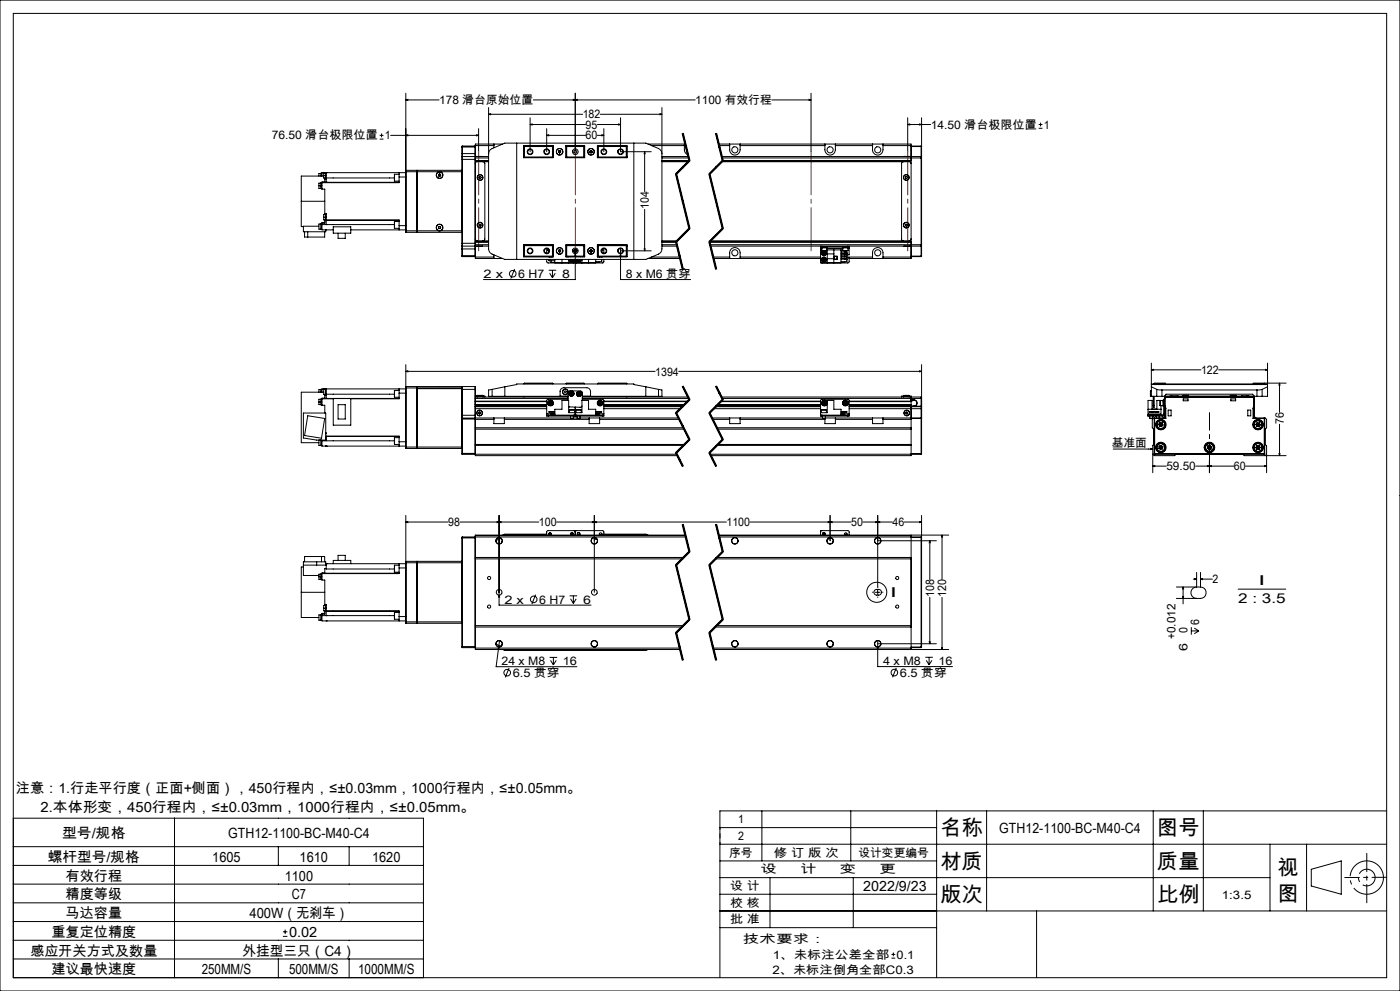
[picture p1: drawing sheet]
<svg xmlns="http://www.w3.org/2000/svg" width="420mm" height="297mm" viewBox="0 0 420 297" stroke-linecap="round" stroke-linejoin="round" font-family="sans-serif">
<g fill="none" stroke="#000" stroke-width=".3">
<path d="M0 0h420v297h-420zM4 4h412v289h-412zM121.7 29.9l.6-.1v.3zM121.7 27.9v41.3M121.7 29.9h10M143.6 38.6v6.9M146.6 34.3l.6-.2v.3zM146.6 32.2v42.4l.3 .9 .5 .5 4 1.7h42.3l4.4-1.9 .5-1.2v-42.4M146.6 34.3h28.2M159 37.3l.6-.2v.4zM159 37.3h16.7M159 35.3v10.2"/>
<path d="M164 38.6v6.9M172 29.8l.6 .1-.6 .2zM172.6 29.9l.6-.1v.3zM172.6 27.9v17.6M179.2 37.3h7M180.1 34.3h18.5M181.2 38.6v6.9M185.6 37.1l.6 .2-.6 .2zM186.2 35.3v10.2h9.2M198 34.1l.6 .2-.6 .1zM204.8 40l2 8.2-4 4 4 16.3-4 4 2 8.1M205 40l2 8.1"/>
<path d="M208.6 29.9h-48.6M214.8 40l2 8.2-4 4 4 16.3-4 4 2 8.1M215 40l2 8.1M231.5 29.9h11.8M242.7 29.8l.6 .1-.6 .2zM243.3 27.9v17.6M272.3 37.3l.6-.2v.4zM272.3 37.3h6.9M272.3 35.3v10.2M275.9 37.1l.6 .2-.6 .2zM276.5 35.3v11.8M311.6 38.4h1.1"/>
<path d="M311.6 37.3h1.1M312.2 36.8v1.1M95.7 55.7v.8h.7M95.7 55.7h.9M96.2 54.9h-.5v.8M96.2 52h-.5v.8M96.4 54.8l.2 1.7M96.4 51.9v.9M96.6 54.6v.1M96.6 54.8h-.4v1.7M96.6 51.9h-.4v.9M96.6 54.7v2h.8v7.3"/>
<path d="M96.6 54.6h23.1M97.1 52.8h-6.7v7.5M97.1 52.6v.8h.6M97.1 52.6h.8M97.4 53.8v.7l-.8 .1M97.4 53.4v.4M97.4 51.7v.1M97.4 53.8h.5M97.7 51.7v1.7h.2M97.7 51.8h-.6v.8M97.9 54.6h.1M97.9 53.3v1.3"/>
<path d="M97.9 51.7v1.6M97.9 51.7h.1M97.9 53.3h20.4M113.9 41.7h1.1M113.9 40.6h1.1M114.5 40v1.1M117.2 40.6h26.4M118.3 53.3l.1 1M118.4 52.2h.1M118.3 52.3v1M118.4 53.3v1M118.4 52.2h1.3"/>
<path d="M118.4 54.3h1.3M119.7 51.7v1.4M119.7 53.1v1.6h-23.1M119.7 53.1h2M121.7 51.7h-25.1v1.1M121.7 40.6l.6-.2v.3zM121.8 51l-.1 .5h16.9v-.5h-13.4v.5M121.8 51v18.6M121.8 51h3.3M125.1 51v18.6M125.1 51l.1 .1M125.2 51.1v.4"/>
<path d="M125.2 51.5v17.7M125.2 51.1h.1M131.6 52.3v.4M131.6 52.7l.3 .1M131.8 52.1l.3 .2M131.8 52.1l-.2 .2M132.1 52.3l.1 .3M132.2 52.6l-.3 .2M138.6 51.1h.1M138.6 47v.8M138.6 46v1M138.6 47.8v25.1"/>
<path d="M138.6 47.8h4M138.6 46h4M138.6 44.1h4M138.7 46.9v26.9M138.7 43.8v3.1M138.7 43.8l-.1 2.2M138.7 46.9h7.9M138.7 43.8h3.8M138.7 46.9l-.1 .1M142.5 46.9v26.9M142.5 43.8v3.1M142.5 46.9l.1 .1"/>
<path d="M142.5 43.8h.1M142.6 46.9h.1M142.6 47v.8M142.6 47.8v25.1M142.6 48.1h4M142.6 43.6h5.6M142.6 47.3h4M143 40.4l.6 .2-.6 .1zM143 46.9h1.7M143.9 52.9h.3l.2 .3-.2 .3h-.4l-.1-.3zM144.9 48.5l.6 .4v22.8l-.6 .5M146.6 48.5h-3.4l-.6 .5"/>
<path d="M146.6 46.1l.3-.9 .5-.5 4-1.8h42.3l4.1 1.8 .7 .7 .1 .7M148.2 43.2v1.1M150.8 43.2h-8.2v3.7M155 42.9v34.8M157.1 46.9h.1M157.1 43.7h8.8v3.6h-8.8zM157.2 43.8v3.5M157.2 43.8h8.7M157.2 43.8l.1 .1M157.3 43.9h8.4M157.3 43.9v3.2M157.3 47.1l-.1 .1h8.7"/>
<path d="M157.3 47.1h8.4M164 40.6l.6-.2v.3zM164 40.6h11.7M165.7 43.9v3.2M165.7 43.9l.2-.1v3.4l-.2-.1M167.6 45.6l.3 .2M167.6 45.3v.3M167.9 45.2l.3 .1M167.9 45.2l-.3 .1M168.2 45.3v.3M168.2 45.6l-.3 .2M169.8 43.7l.1 .1"/>
<path d="M169.8 43.7h5.6v3.6h-5.6zM169.8 43.8h5.6M169.8 47.2h5.6M169.9 43.8v3.4l.1-.1M169.9 43.8l.1 .1M170 43.9h5.2M170 43.9v3.2M170 47.1h5.2M175.2 43.9l.1-.1v3.4l-.1-.1M175.2 43.9v3.2M177 45.6l.3 .2M177 45.3v.3"/>
<path d="M177.3 45.2l.3 .1M177.3 45.2l-.3 .1M177.6 45.3v.3M177.6 45.6l-.3 .2M179.2 43.7h8.9v3.6h-8.9zM179.2 43.8h8.8M179.2 40.6h2M179.5 43.9l-.2-.1v3.4l.2-.1M179.5 43.9h8.4M179.5 43.9v3.2M179.5 47.1h8.4M179.9 43.7v.1"/>
<path d="M180.6 40.4l.6 .2-.6 .1zM187.9 43.9v3.2M187.9 47.1l.1 .1h-8.8M188 43.8v3.5M188 46.9h.1M188 43.8l-.1 .1M190.1 42.9v34.8M193.4 45.5l.1 .6h-.2zM193.4 45.5v11.9M194.4 43.2h11.2M195.4 43.6h9.9M198.6 48.5h7.9"/>
<path d="M198.6 46.9h7.9M198.6 48.1h8.2M198.6 47.3h8M202.7 52.2l4 16.3M203 52.1l4 16.3M204.7 40l2 8.2M205.3 43.2l.1 2.1 .4 .7 .6 .4M206 44.8l.1 .7M206.7 48l-4 4M207 48.3l-4 4M212.7 52.2l4 16.3M213 52.1l4 16.3"/>
<path d="M214.7 40l2 8.2M215.6 43.2h57.7v34.3h-18.6M215.7 43.6h3.2M216.5 48.5h56.2l.5 .1 .1 .4M216.5 46.9h59.8M216.6 47.3h59.7M216.7 48l-4 4M216.8 48.2h56.5M217 48.3l-4 4M218.9 43.2v1.7a1.57 1.57 0 0 0 1.6 1.6 1.57 1.57 0 0 0 1.5-1.6v-1.7M222 43.6h25.5M247.5 43.2v1.7a1.57 1.57 0 0 0 1.5 1.6 1.57 1.57 0 0 0 1.6-1.6v-1.7"/>
<path d="M250.6 43.6h11.2M261.8 43.2v1.7a1.57 1.57 0 0 0 1.5 1.6 1.57 1.57 0 0 0 1.6-1.6v-1.7M264.9 43.6h8.4M271 48.5l-.5 .4v22.8l.1 .3 .4 .2M271.2 46.9h1.7M271.8 52.9h.3l.1 .4-.2 .2-.3-.1-.1-.3zM273.3 43.8h3M273.3 43.9h3M276.3 47.3h.2M276.3 46.9v.4M276.3 46.9l.2 .2M276.3 43.8v.1"/>
<path d="M276.3 43.9v3M276.3 47.3v26M276.5 47.1v.2M276.5 47.3v26M90.4 60.3v7.6h.6M90.4 60.3h7M91.4 69.5v1.5h6v-1.5M92.3 69.5v1.5M95.7 67.8h-4.7v1.7h6.7v-.6M96.2 67.1h-.5v1.6h.5M96.4 67.1v1.7M96.6 66.9v.4"/>
<path d="M96.6 67.3v1.6h3.4M96.6 67.1h-.4v1.7h.4M96.6 67.3h21.7M97.1 65.1v.8h22.6v1.7M97.1 65.1h.8M97.4 64h.5v1.1M97.4 64v.3M97.4 66.1v.8h-.8M97.4 65.9v.2M97.4 66.7h-.8v.2M97.4 66.1h.5M97.7 64.3h-.6v.8"/>
<path d="M97.9 64.2h-.2v1.7M97.9 65.1v.9M97.9 67.3h.1M97.9 66v1.3M97.9 68.9h.1M97.9 66h21.8M100 68h5.2v1.9h-5.2zM101.4 69.9v1.5h2.2v-1.5M105.2 68.9h16.5M118.3 68.4h.1M118.3 67.4v1M118.4 66.4l-.1 1"/>
<path d="M118.4 66.4v1M118.4 66.4h1.3M118.4 68.4h1.3M119.7 67.6v1.3M119.7 67.6h2M121.7 69.2h16.9v.4M121.7 69.2l.1 .4M121.8 69.6h3.3M125.2 69.2v.3M125.2 69.5h.1M125.2 69.5v.1M125.2 69.5l-.1 .1"/>
<path d="M125.2 69.2v.4M125.2 69.6h13.4M131.6 68.4l.3 .1M131.6 68v.4M131.9 67.9l.3 .1M131.9 67.9l-.3 .1M132.2 68v.4M132.2 68.4l-.3 .1M138.6 69.5h.1M138.6 72.9v.8M138.6 73.7v.9M138.6 74.6l.1 2.3"/>
<path d="M138.6 76.6h4M138.6 69.5v.1M138.6 72.9h4M138.6 73.7l.1 .1M138.6 74.6h4M138.7 73.8v3.1M138.7 73.8h7.9M138.7 76.9h3.8M142.5 73.8v3.1M142.6 71.6l.5 .6h3.5M142.6 73.7h.1M142.6 72.9v.8"/>
<path d="M142.6 73.8v3.7h8.2M142.6 72.5h4M142.6 77h5.6M142.6 73.3h4M142.6 73.7l-.1 .1M142.6 76.8l-.1 .1M143 73.8h1.7M143.7 67.4l.3-.2 .3 .1v.3l-.2 .2-.3-.1zM148.2 76.4v1.1M157.1 73.8h.1M157.1 73.4h8.8v3.6h-8.8zM157.2 73.4v3.5"/>
<path d="M157.2 76.9h8.7M157.3 76.8h8.4M157.3 73.6v3.2M157.3 76.8l-.1 .1M157.3 73.6h8.4M164 77.7v.9l.4 .2h8M164 74.5v1.4M164.4 75.1h.3M164.4 74.6v.5M164.7 77h.1M164.7 77.7v.4h1.7M164.7 75.2v.3"/>
<path d="M164.8 78.1h.4M165.3 76.9v.1M165.3 78.1v.6h1.1M165.7 73.6v3.2M165.7 73.6l.2-.1v3.4l-.2-.1M165.9 73.5h-8.7l.1 .1M166.4 77.7v1.1h12.3v-1.1M167.6 75.3l.3 .2M167.6 75v.3M167.9 74.9l.3 .1M167.9 74.9l-.3 .1M168.2 75v.3"/>
<path d="M168.2 75.3l-.3 .2M168.6 77.7v1.1M169.8 73.4h5.6v3.6h-5.6zM169.8 76.9h5.6M169.8 73.5h5.6M169.9 76.9l-.1 .1M170 73.6l-.1-.1v3.4M170 76.8h5.2M170 73.6v3.2M170 73.6h5.2M170 76.8l-.1 .1M170.4 76.9v.1"/>
<path d="M170.5 76.9v.1M170.6 77.7v1.1M170.7 78h.1M170.7 77.7v.3M170.7 78h1.5M170.9 78a.78 .78 0 0 0 .8 .5 .78 .78 0 0 0 .7-.8 .78 .78 0 0 1-.7 .9 .78 .78 0 0 1-.8-.6zM171.1 76.9v.1M171.3 78l.1 .2M171.5 78l-.1 .2M171.8 78l.1 .1M171.9 78.1l-.5 .1M171.9 78v.1"/>
<path d="M172.2 75.1h.1M172.2 78h.1M172.2 75.3l.1 .2M172.2 75v.1M172.2 77.7v.3M172.3 74.9h.6M172.6 76.1l.2 .6h-.4zM172.6 74.3v9.5h-27.6M172.8 77.7a.78 .78 0 0 0 .7 .9 .78 .78 0 0 0 .8-.6M172.9 77.7a.74 .74 0 0 0 .6 .9 .74 .74 0 0 0 .8-.6M173 75.1h.1M173 78h1.5"/>
<path d="M173 75v.1M173 77.7v.3M173 75.3l-.1 .2M173.2 78l.4 .2M173.6 78v.2M173.9 78l-.3 .2M174.2 76.9v.1M174.5 77.7v.3M174.6 77.7v1.1M174.7 76.9v.1M175.2 73.6l.1-.1v3.4l-.1-.1M175.2 73.6v3.2"/>
<path d="M176.6 77.7v1.1M177 75.3l.3 .2M177 75v.3M177.3 74.9l.3 .1M177.3 74.9l-.3 .1M177.6 75v.3M177.6 75.3l-.3 .2M179.2 73.4h8.9v3.6h-8.9zM179.2 76.9h8.8M179.2 73.5h8.8l-.1 .1M179.5 73.6l-.2-.1v3.4l.2-.1M179.5 76.8h8.4"/>
<path d="M179.5 73.6v3.2M179.5 73.6h8.4M179.8 76.9v.1M179.8 78.4v.3h-1.1M179.9 76.9v.1M180.4 75.1h.4M180.5 77h.1M180.5 77.9v-.2v.7h-1.8M180.8 75.1h-.4M180.8 74.6v.5M181.2 77.7v.8l-.4 .3h-8M181.2 74.5v1.4"/>
<path d="M186.2 76.1l.1 .6h-.3zM186.2 74.3v9.5h21M186.2 75.2h9.2M187.9 73.6v3.2M187.9 76.8l.1 .1M188 73.4v3.5M188 73.8h.1M193.3 74.6h.2l-.1 .6zM193.4 62.8v12.4M194.4 77.5h9.6M195.4 77h8.5M198.6 72.2h4.5"/>
<path d="M198.6 73.8h4.5M198.6 72.5h4.2M198.6 73.3h4.4M202.7 72.5l2 8.2M203 72.4l2 8.2M206.7 68.3l-4 4M207 68.6l-4 4M212.7 72.5l2 8.2M212.8 72.5h60.5M213 72.4l2 8.2M213 73.3h63.3M213.1 73.8h63.2"/>
<path d="M213.9 77h5M214 77.5h32.2M216.7 68.3l-4 4M217 68.6l-4 4M218.9 77.5v-1.7a1.57 1.57 0 0 1 1.6-1.6 1.57 1.57 0 0 1 1.5 1.6v1.7M222 77h24.2M246.2 74h.4M246.2 74v.5M246.2 74.5v4.3h6.1v-3.9M246.2 73.8v.2M246.2 74.9h.4M246.2 74.5h.4"/>
<path d="M246.5 74v.3h1.7v-.3M246.6 75.1h.9M246.6 75.1h1.5M246.6 74.3v.8M246.6 73.8v.2M246.6 74h7.7M246.8 77.7v.4M246.8 77.7l.4 .1M246.8 76l.3 .2M246.8 75.1a.77 .77 0 0 0-.3 1.1 .77 .77 0 0 0 1 .3 .77 .77 0 0 0 .4-1M246.8 78.1l.5 .1M246.8 75.6v.4"/>
<path d="M246.8 75.6l.4 .2M246.9 75.1a.75 .75 0 0 0-.4 1 .75 .75 0 0 0 1 .4 .75 .75 0 0 0 .4-1M247.1 77.4l.4 .1M247.1 77.4l-.3 .3M247.1 77.4l.1 .4M247.2 77.8l.4 .2M247.2 77.8l.1 .4M247.2 77.8l-.4 .3M247.2 75.8l.3 .3M247.2 75.8l-.1 .4M247.2 75.8l-.4 .2M247.2 75.4l.4 .2"/>
<path d="M247.2 75.4l-.4 .2M247.2 75.4v.4M247.5 75.1l.4 .4M247.5 77.5l.1 .5M247.5 77.5l-.3 .3M247.5 76.1l-.4 .1M247.6 78l-.3 .2M247.6 75.6l-.1 .5M247.6 75.6l-.4 .2M248.1 75.1h-.6M248.1 74.3v.8M248.1 74.9l4.7 .1"/>
<path d="M248.1 74.5h4.7M248.2 74.9v3.9M248.2 76.1h2M248.2 77.5h2M250.2 74.9v3.9M250.2 76.8h.9v.9h-.9zM250.3 76.8v.9M251.1 76.8v.9M252.3 75.5h1.8v.4M252.3 76.2h1.8v.5h-1.8M252.3 77h1.8v.4h-1.8M252.3 77.7h1.8"/>
<path d="M252.3 75.9h1.8M252.7 74v.3h1.7M252.8 75.1h1.6M252.8 74.3v.8M253.4 77.4v.3l.4-.2 .3 .2M253.4 75.1v.4M253.4 76.7v.3M253.4 78.4v.3h-1.1M253.5 75.5h.4M253.6 77.5h.3M254.1 75.9l-.2 .3-.5-.3v.3M254.1 75.7v.2"/>
<path d="M254.1 77.7v.2M254.1 77.3h.6v1.2l-.3 .3h-8M254.1 77.7v.7h-1.8M254.1 77h7.7M254.3 74h.4M254.3 73.8v.2M254.4 74.3v.8M254.4 74.5h.3M254.5 74l-.1 .3M254.7 74v.5M254.7 73.8v.2M254.7 74.5v1.9h-.6"/>
<path d="M261.8 77.5v-1.7a1.57 1.57 0 0 1 1.5-1.6 1.57 1.57 0 0 1 1.6 1.6v1.7M264.9 77h8.4M271.2 73.8h1.7M271.6 67.4l.2-.2 .3 .1 .1 .3-.2 .2-.4-.1zM273.3 71.6l-.5 .6h-59.7M273.3 76.8h3M273.3 76.9h3M276.3 73.3h.2M276.3 73.3v.5M276.3 76.8h.2M276.3 76.8v.1M276.3 73.8v3"/>
<path d="M276.5 73.3v.3M276.5 73.6l-.2 .2M276.5 76.8l-.2 .1M276.5 73.6v3.2M154.4 80.6l-1.2 2.9M164.6 81h2.3M164.9 81.9l.8 1.4M165.7 81v2.3M166.6 81.9l-.9 1.4M96.2 119.6v1.7h.4M96.2 116.8h-.5v.7M96.4 119.6v1.7"/>
<path d="M96.4 116.7v.8M96.6 119.4v.1M96.6 119.6l-.9 .1v.8M96.6 116.7h-.4v.8M96.6 119.4h23.1M96.6 119.5h3.4M96.6 119.5v2h.8v2.3M97.1 117.5h-6.7v15.2h5.3M97.4 118.5v.8l-.8 .1M97.4 118.2v.3M97.4 116.6h.1M97.4 118.5h.5"/>
<path d="M97.7 116.5v1.7M97.7 116.6h-.6v1.6h.8M97.9 119.4h.1M97.9 118.1v1.3M97.9 116.6v1.5M97.9 116.5v.1M97.9 118.1h20.4M100 119.4h5.2v8h-5.2zM118.3 119h.1M118.4 117l-.1 2M118.4 117v2.1M118.4 119.1h1.3"/>
<path d="M118.4 117h1.3M119.7 116.6v1.2M119.7 117.8v1.7h-14.5M119.7 117.8h2M121.7 116.6h-25.1v.9M121.7 111.3l.6-.2v.3zM121.7 109.3v24.7M121.7 111.3h74.8M121.8 115.8v18.6M121.8 115.8l-.1 .5h16.9M121.8 115.8h3.3M125.1 115.8l.1 .5"/>
<path d="M125.1 115.8v18.6M125.2 116.3v18M125.2 116.3v-.5h13.4v.5M138.6 116.3l-13.4 .1M138.6 116.7h4M138.6 116.7v7.8M138.7 115.8v9.5M138.7 115.8l-.1 .9M138.7 115.8h3.8M142.5 115.8v9.5M142.5 115.8l.1 .9M142.6 116.7v2.7"/>
<path d="M142.6 118.7h.6M142.6 119h27.8M142.6 119.4h27.8M142.6 119.4v2.3M143.2 118.5h.1M143.2 118.7h2.3v.3M143.2 118.5v.5M143.2 118.7h1.7M143.2 118.5h1.4M144.6 118.5h.3M144.9 118.5v.5M147.6 118.8h20.4v-1.5a1.14 1.14 0 0 1 1.2-1.1h6.8a1.21 1.21 0 0 1 1.2 1.1v1.5h20.4"/>
<path d="M147.6 116.7l-1 .2v1.9h1M147.6 116.7v2.1M151.4 115.9v2.9M151.4 115.9l3.6-.7v-.1h35.1v.1l3.6 .7M151.4 115.9l-3.8 .8M157.2 115h8.7M157.2 115v.1M157.2 118.8v.2M165.9 115v.1M168 118.7h2.4M169.9 115h5.4M169.9 115v.1"/>
<path d="M170.4 119.7h-6.2l-.2 .4v3.9M171 117.9l.1 .4M171 117.9l.4 .1M171.1 118.3l.5 .1M171.3 117.5l-.3 .4M171.3 117.5l.5 .2M171.3 117.5l.3 .9M171.4 118l.5 .1M171.4 118l-.3 .3M171.8 117.7l.1 .4M171.8 117.7l-.4 .3M171.9 118.1l-.3 .3"/>
<path d="M173.3 117.9l.1 .5M173.3 117.9l.4 .1M173.4 118.4l.4 .1M173.6 117.6l-.3 .3M173.6 117.6l.4 .2M173.6 117.6l.1 .4M173.7 118l.1 .5M173.7 118l.4 .1M174 117.8l.1 .3M174 117.8l-.6 .6M174.1 118.1l-.3 .4M174.7 119.7h6.3l.2 .3v4"/>
<path d="M174.7 119h31.7M174.7 118.7h2.5M174.7 119.4h31.9M175.3 115v.1M179.3 115h8.7M179.3 115v.1M188 115v.1M188 118.8v.2M193.7 115.9v2.9M193.7 115.9l3.9 .8M197.6 116.7l1 .2v1.9h-1M197.6 116.7v2.1"/>
<path d="M203.6 111.3h72.9M204.7 115.9l2 3.9M204.8 115.8l2 4-4 4 4 7.9-4 4 2 4M205 115.7l1 2M206 117.7l1 2zM206.7 119.6l-4 4M207 119.9l-4 4M214.7 115.9l2 3.9M214.8 115.8l2 4-4 4 4 7.9-4 4 2 4M215 115.7l2 4M216.4 119h59.9M216.6 119.4h59.7"/>
<path d="M216.7 119.6l-4 4M217 119.9l-4 4M271.1 118.5h.1M271 118.7h-.5v.3M271 118.5h1.7M271 118.5v.5M271 118.7h1.7M271.1 118.7h1.6M271.1 118.5h1.6M272.7 118.5h.1M272.7 118.7h.6v3.1M272.7 118.5v.5"/>
<path d="M273.3 119.8h.9M273.3 119.9h.9M274.2 119.8a.97 .97 0 0 1 .9 .9 .97 .97 0 0 1-.7 1M274.2 119.9a.9 .9 0 0 1 .9 .9 .9 .9 0 0 1-.9 .9M274.2 119.8v.1M275.9 111.1l.6 .2-.6 .1zM276.3 119v.4M276.3 119.4v2.3M276.5 109.3v26.7M345.1 118.8h.1M345.2 117.2h.1M345.2 117.3l-.1 1.5"/>
<path d="M345.2 117.3v1.5M345.2 117.2v.1M345.2 117.2h.2M345.4 110.8l.6-.1v.3zM345.4 108.8v10M345.4 110.8h14.9M345.4 115.1h34.9M345.4 115.2h34.9M345.4 115.9l1.6 .8M346 118.8v2.7M346.3 115h3.4M346.3 115v.1"/>
<path d="M346.3 118.8v2.7M347 116.7l1.6 .2M347 118.8h1.6M347 118.8h-1.8M347 116.7v2.1M348.6 118.8h.8M348.6 116.9h28.5M348.6 116.9v1.9M349.1 119.9h-.2v1.8h.2M349.4 119.7h-.3v.4M349.4 118.8l.4-.7h26l.5 .7M349.4 118.8v4.1"/>
<path d="M349.5 118.7h26.7v.4M349.5 118.7v.4M349.5 119.4v2.3M349.7 115v.1M349.8 119.1l-.3 .3M349.8 119v.1M349.8 119l-.3 .2v.2M349.8 119h26M349.8 119.1h26M351 119v-.3h.5v.3M353.3 118.7h.1M354.9 118.5h.1"/>
<path d="M354.8 118.7h.1M354.8 118.7h1.8M354.8 118.5v.2M354.9 118.5h1.6M355 119.6h1.4v.5h-1.4zM356.6 118.5h.1M356.6 118.7h-.1M356.6 118.5v.2M365.6 110.8h14.7M369.1 118.7h.1M369.1 118.7h1.7M369.1 118.5h1.1"/>
<path d="M369.1 118.5v.2M369.3 119.6h1.4v.5h-1.4zM370.2 118.5h-1.1M370.2 118.5h.6M370.8 118.7h.1M370.8 118.5v.2M372.4 118.7h.1M374.1 119v-.3h.6v.3M375.8 119.1l.3 .3M375.8 119l.4 .2-.1 .2M375.8 119v.1M376 115h3.4"/>
<path d="M376 115v.1M376.1 119.4v2.3M376.3 118.8h.8M376.3 118.8v4.1M377.1 118.8h1.5M377.1 116.9v1.9M378.6 116.7l-1.5 .2M378.6 116.7v2.1M379.3 114.8l.1 .2M379.4 115v.1M379.7 110.7l.6 .1-.6 .2zM380.3 108.8v10h-1.7"/>
<path d="M380.3 115.9l-1.7 .8M383.9 114.8v8.8M383.9 114.8l.1 .6h-.3zM385.8 114.8l-9.8 .2M92.3 124.6l5.1 .8-1 5.9-5-.8zM95.7 120.5v.7h.5M95.7 131.9v1.6h.7M95.7 120.5h.9M96.2 131.9v1.6M96.4 131.9l.2 1.7M96.6 131.9v.2M96.6 132.1v1.6h25.1"/>
<path d="M96.6 132.1h21.7M97.7 133.7h.1M97.7 129.7v.3M97.7 131.9v-8.1h-6.7v7.5l4 .6h2.9v-1.2h21.8v1.7M97.9 133.7h.1M97.9 130.8h21.8M101.4 121.3h2.2v4.3h-2.2zM118.3 133.2h.1M118.4 131.2l-.1 2M118.4 131.2v2M118.4 133.2h1.3M118.4 131.2h1.3"/>
<path d="M119.7 132.4v1.3M119.7 132.4h2M121.7 134l.1 .4M121.7 134h16.9M121.8 134.4h3.3M125.2 134.3v.1M125.2 134.3l-.1 .1M125.2 134.4v-18l13.4 .1-.1 17.9M125.2 134.4h13.3M138.6 124.5v.9M138.6 124.5h4M138.6 125.7h4"/>
<path d="M138.6 134.3l-.1 .1M138.6 125.4l.1 10.8M138.6 135.9h4M138.7 125.3v10.9M138.7 136.2h3.8M138.7 125.3h3.8M138.7 125.3l-.1 .1M142.5 125.3v10.9M142.5 125.3l.1 .1M142.6 121.7v.2M142.6 121.3v.1M142.6 121.9v2.6"/>
<path d="M142.6 124.5v.8M142.6 125.3v11.3h60.6M142.6 125.7h5.6M142.6 125.3h5.6M142.6 128.2h62.4M142.6 128.6h62.6M142.6 133.2h62.8M142.6 133.5h62.5M142.6 121.3h21.4M142.6 121.2h21.4M142.6 120.4h21.4M142.6 121.7h21.4"/>
<path d="M142.6 121.9h21.4M142.6 122.5h21.4M143.6 123.6l.3-.2 .3 .2-.1 .4-.3 .1-.2-.2zM148.2 125.3h3.1M148.2 125.3v1.7h3.1v-1.7M151.3 125.7h25.4M151.3 125.3h19.9M164 120.3h-21.4h21.4M164 124.4h.5M164 124.4v.3h.5M164 124v.4M164 124h2.4"/>
<path d="M164.5 124.4h7.7M164.5 124.7h7.7M164.5 124.4v.3M164.8 120.6v.4M164.8 120.6l.4 .2M164.8 121l.4 .2M165.1 120.4l.4 .2M165.1 120.4l-.3 .2M165.1 120.4l.1 .4M165.2 120.8l.4 .2M165.2 120.8v.4M165.2 120.8l-.4 .2"/>
<path d="M165.5 120.6l.1 .4M165.5 120.6l-.3 .2M165.6 121l-.4 .2M166.4 124.4v-1.7h2.2v-2.7h2v3.7h4v-3.7h2v2.7h2.1v1.7M166.4 124.1h-1.1v.1h1.1M166.4 123.4h-1.7l1.7 .1M170.4 120l.1-2.5 .4-.4 3.6 .2 .2 .4v2.3M170.9 122.8h.1M170.8 122.9v.8M170.9 122.8h1.4M171.2 125.3h.8M171.2 124.7v.6"/>
<path d="M172 124.7v.6M172 125.3h1.2M172.2 124.4h.8M172.2 124.7h.4M172.2 124.4v.3M172.4 122.9h.1M172.4 122.9v.8M172.6 124.7h.4M172.6 122v2.7M172.8 122.9h1.6M172.8 122.9v.8M173 124.4h7.7"/>
<path d="M173 124.7h7.7M173 124.4v.3M173.2 125.3h.8M173.2 124.7v.6M174 125.3h2.7M174 124.7v.6M174.3 122.8l.1 .1M174.3 122.8l-1.5 .1M174.4 122.9v.8M174.6 121.7l-.5 .4-3.5-.3M176.7 125.3h3.2M176.7 125.3v1.7h3.2v-1.7"/>
<path d="M178.7 124.1h1.1v.1h-1.1M178.7 123.4h1.8l-1.8 .1M178.7 124h2.5M179.6 120.6l.1 .4M179.6 120.6l.4 .2M179.7 121l.4 .2M179.9 125.7h23.9M179.9 125.3h23.7M180 120.4l.4 .2M180 120.4l-.4 .2M180 120.4v.4M180 120.8l-.3 .2"/>
<path d="M180 120.8l.4 .2M180 120.8l.1 .4M180.4 120.6v.4M180.4 120.6l-.4 .2M180.4 121l-.3 .2M180.7 124.4h.5M180.7 124.4v.3M181.2 124.4v.3h-.5M181.2 124v.4M181.2 120.3h25.1M181.2 121.2h24.2M181.2 120.4h25"/>
<path d="M181.2 121.7h23.7M181.2 121.9h23.5M181.2 122.5h22.9M202.7 123.8l4 8M202.7 135.8l2 4M203 136.1l-60.5 .1M203 123.7l4 7.9M203 135.6l2 4M205.3 121.3l-24.1 .1M206.7 131.6l-4 4M207 131.9l-4 3.9M212.7 123.8l4 8"/>
<path d="M212.7 135.8l2 4M213 123.7l4 7.9M213 135.6l2 4M213 136.1h63.3M213.5 125.3h5.4M213.8 125.7h5.1M214.1 122.5h32.1M214.7 121.9h31.5M214.8 121.7h31.4M215 128.2h58.3M215.1 133.5h58.2M215.2 128.6h58.1"/>
<path d="M215.2 121.4h31M215.4 133.2h57.9M215.4 121.2h30.8M216.2 120.4h30M216.3 120.3h29.9M216.4 120.3h29.8M216.7 131.6l-4 4M217 131.9l-4 3.9M218.9 125.3h3.1M218.9 125.3v1.7h3.1v-1.7M222 125.7h25.5M222 125.3h24.7"/>
<path d="M246.2 124.4h.4M246.2 123.7h2v-3.7h2v2.7h2.1v1.7M246.4 122.8v.1M246.4 122.8h1.5M246.4 122.9h1.5M246.4 122.9v.8M246.6 124.4h7.7M246.6 124.4v.3M246.6 124.7h7.7M246.7 125.3h.9M246.7 125.3l.8 .1M246.7 124.7v.6"/>
<path d="M246.9 120.9l.3 .3M247 120.5l-.1 .4M247 120.5l.3 .3M247.3 120.8l-.4 .1M247.3 120.8l.3 .3M247.3 120.8l-.1 .4M247.4 120.4l.3 .3M247.4 120.4l-.4 .1M247.4 120.4l-.1 .4M247.6 125.3h3M247.6 124.7v.6M247.6 125.3l-.1 .1"/>
<path d="M247.6 121.1l-.4 .1M247.7 120.7l-.1 .4M247.7 120.7l-.4 .1M247.9 122.8v.1M247.9 122.9v.8M250.6 125.7h11.2M250.6 125.3h11.2M250.6 125.3v1.7h-3.1v-1.6M252.3 124.1h1.1v.1h-1.1M252.3 123.4h1.8l-1.8 .1M252.3 124h2.4M253.2 120.6l.1 .4"/>
<path d="M253.2 120.6l.4 .2M253.3 121l.3 .2M253.6 120.4l.4 .2M253.6 120.4l-.4 .2M253.6 120.4v.4M253.6 120.8l-.3 .2M253.6 120.8v.4M253.6 120.8l.4 .2M254 120.6v.4M254 120.6l-.4 .2M254 121l-.4 .2M254.3 124.4h.4"/>
<path d="M254.3 124.4v.3M254.7 120.3h18.6M254.7 124.4v.3h-.4M254.7 124v-4l-.1-.3h-8.1l-.3 .3v4.7h.4M254.7 124v.4M254.7 121.3h18.6M254.7 121.2h18.6M254.7 120.4h18.6M254.7 121.9h21.6M254.7 122.5h21.6M261.8 125.3h3.1M261.8 125.3v1.7h3.1v-1.7"/>
<path d="M264.9 125.7h8.4M264.9 125.3h11.4M271.9 123.5h.3l.1 .4-.2 .2-.3-.1-.1-.3zM273.3 121.3v.1M273.3 121.8v14.8h-60.1M273.3 120.3h.1M273.3 121.8h.1M273.3 125.4h3M273.3 136h3M273.3 121.8h.9M274.2 121.7h-19.5M274.2 121.7v.1"/>
<path d="M274.4 121.7h1.9M274.4 121.7l-.2 .1M276.3 125.3v.1M276.3 136h.2M276.3 136v.1M276.3 121.7l.2 .1M276.3 121.7v.2M276.3 121.9v.6M276.3 122.5v2.8M276.3 125.4v10.6M276.5 136l-.2 .1M276.5 121.8l-.2 .1"/>
<path d="M276.5 121.8l-.2 .7M334 134.6h11.8M344.4 122.7h3.9M344.5 124.1h3.7v.1h-3.7zM344.8 124.4h-.5v.3h.5M344.8 124.4h3.9M344.8 123.4l.7 .1zM344.8 124.7h1.1M344.8 124.4v.3M344.9 125.3h.9M344.9 124.7v.6M345.2 134.4l.6 .2-.6 .1z"/>
<path d="M345.8 123.4l.4 .1zM345.8 124.7v.6M345.8 139.7l.6-.2v.3zM345.8 139.7h4.1M345.8 136.1l.5 .5h6.1l.4-.5M345.9 124.7h.9M345.9 124.4v.3M346 121.5v.6h.3v-.6M346 121.5h.3M346.3 125.4h.1M346.3 136h.1M346.3 136l.1 .1"/>
<path d="M346.3 125.4v10.6M346.4 136v.1M346.4 136.1h32.9M346.4 125.4h3.3M346.4 136h32.9M346.4 125.4v10.6M346.5 123.4l.4 .1zM346.8 124.7h1.9M346.8 124.4v.3M346.9 124.7v.6M347.2 123.4l.5 .1zM347.6 127.1l.2 .7"/>
<path d="M347.6 127.1l.7 .1M347.7 134.4l.5 .4M347.7 133.7v.7M347.7 133.7l.6 .4M347.8 124.7v.6M347.8 127.8l.7 .1M348 126.6l.7 .1M348 126.6l-.4 .5M348 126.6l.3 .6M348.1 120v1.6M348.1 121.6h.8M348.1 120h.8"/>
<path d="M348.3 134.1l-.1 .7M348.3 134.1l.5 .4M348.3 127.2l-.5 .6M348.3 127.2l.2 .7M348.3 127.2l.6 .2M348.3 120h-1.2v2.6h-1.5v-2.6h-1.2v4.4M348.3 121.6v2.8M348.3 133.5l.6 .4M348.3 133.5l-.6 .2M348.3 133.5v.6M348.7 124.4v.3M348.7 126.7l.2 .7"/>
<path d="M348.7 126.7l-.4 .5M348.8 134.5l-.6 .3M348.9 133.9l-.1 .6M348.9 133.9l-1.2 .5M348.9 127.4l-.4 .5M349.1 124l-.4 .4M349.1 124h.3M349.1 120.1h.3M349.1 120.1v3.9M349.4 124.3v.3M349.4 124.2l-.7 .5M349.4 124.6l-.5 .7"/>
<path d="M349.4 122.9v1.4M349.4 121.9l.2 .6M349.4 124.4v.2M349.4 122.9v1.5M349.4 122.9h.2M349.4 124.6h.2M349.5 124.6l-.5 .7M349.5 122v.9M349.5 121.7l.1 .1M349.5 121.7l-.1 .2M349.6 122.9v.1M349.6 121.8l.1 .7"/>
<path d="M349.6 121.8l-.2 .1M349.6 122.9v1.7M349.6 124.6h.1M349.6 122.5h.1M349.6 125.3l.1 .1M349.6 125.3h-3.5l-.4 .4v2.5l.4 .4v4.6l-.3 .3v8.2M349.6 122.5v2.8M349.7 122.5v2.9M350.4 122.9h.9v1.7h-.9zM352.8 136.2h20.1M358.7 139.7h11.4M362.2 134.3l.4 .5"/>
<path d="M362.2 139.5l.6 .2-.6 .1zM362.4 133.6l-.2 .7M362.4 133.6l.9 1M362.8 138v3.7M362.8 139.7l.6-.2v.3zM363 133.5l-.6 .1M363 133.5l.5 .5M363 133.5l-.4 1.3M363.3 134.6l-.7 .2M363.5 134l-.2 .6M363.5 134l-1.3 .3M372.8 136.1l.5 .5h12.5"/>
<path d="M373.7 139.7h6.3M374.3 122.9h.9v1.7h-.9zM375.9 122.5h.2M375.9 125.4h3.4M375.9 122.5v2.9M376.1 124.6h.1M376.1 125.3l-.2 .1M376.1 125.3h3.5l.4 .4v2.5l-.4 .4v4.6l.4 .4v8.1M376.1 122.5v2.8M376.1 122.9v.1M376.1 121.8l-.2 .7M376.1 121.8l.1 .1"/>
<path d="M376.1 122.9v1.7M376.1 122.9h.1M376.1 121.7v.1M376.1 121.7l.1 .2M376.2 122v.9M376.2 124.6l.4 .7M376.2 122.9l.1 1.6M376.2 121.9l-.1 .6M376.2 122.9v1.6M376.2 124.5v.1M376.3 124.5l-.1 .1M376.3 124.6l.5 .7"/>
<path d="M376.7 134.2l.4 .5M376.8 127.2l.2 .6M376.8 127.2h.6M377 127.8l.6 .1M377 133.6l-.3 .6M377 133.6l.8 1.1M377.2 126.6l-.4 .6M377.2 126.6l.6 .1M377.2 126.6l.2 .6M377.4 127.2l.7 .1M377.4 127.2l-.4 .6M377.4 127.2l.2 .7"/>
<path d="M377.7 133.5l.4 .6M377.7 133.5l-.7 .1M377.7 133.5l-.6 1.2M377.8 134.7h-.7M377.8 126.7l.3 .6M377.8 126.7l-.4 .5M378.1 127.3l-.5 .6M378.1 134.1l-.3 .6M378.1 134.1l-1.4 .1M379.3 136v.1M379.3 125.4h.1M379.3 136h.1"/>
<path d="M379.3 125.4v10.6M379.4 139.5l.6 .2-.6 .1zM379.4 136l-.1 .1M379.4 125.4v10.6M380 136.1l-.4 .5M383.7 136h.3l-.1 .6zM383.9 127.1v9.5M121.7 156.5l.6-.2v.3zM121.7 156.5h12.7M121.7 154.5v31.9M138 156.5h23.6M149.1 156.3l.6 .2-.6 .1z"/>
<path d="M149.7 156.5l.6-.2v.3zM149.7 154.5v26.9h27.6M164.7 159.9v.3l.6-.1v-.2M164.8 159.7h.4M172.4 159.1h.4M172.6 159.1v1.3M177.7 156.3l.6 .2-.6 .1zM178.3 156.5l.6-.2v.3zM178.3 154.5v23M179.8 159.9v.2l.7 .1M180.5 159.9v.2M204.7 157.2l2 8.2"/>
<path d="M204.8 157.2l2 8.1-4 4 4 16.3-4 4 2 8.2M205 157.1l1 4.1M214.7 157.2l2 8.2M214.8 157.2l2 8.1-4 4 4 16.3-4 4 2 8.2M215 157.1l2 8.2M217.9 156.5h-50.9M225 156.5h30.3M246.2 159.5l.3-.5h7.9l.3 .4v1M246.4 159.1h-.2v1.3M248.4 156.3l.6 .2-.6 .1zM249 154.5v7.6M249 156.5l.6-.2v.3z"/>
<path d="M253.4 159.9v.2l.7 .1v-.3M262.7 156.3l.6 .2-.6 .1zM263.3 156.5l.6-.2v.3zM263.3 154.5v21.4M267.7 156.5h-8.8M271.3 156.5h5.2M275.9 156.3l.6 .2-.6 .1zM276.5 154.5v39.4M90.4 177.5v7.6h5.3M90.4 177.5h7M91 169.9h-.6v7.6M91 169.4h6.9"/>
<path d="M91.4 168.4v-1.6h6v1.6M95 168.4v1M95.7 172.9v.7h.5M95.7 172.9h.9M96.2 172.1h-.5v.8M96.4 172v1.7M96.4 166.8v1.6M96.6 171.8v.1M96.6 172h-.4v1.7h.4M96.6 171.9v1.9h.8v7.3M96.6 171.8h23.1M97.9 170.4h-.5v1.3l-.8 .1"/>
<path d="M97.9 170.4l20.4 .1M97.9 168.9h.1M97.9 168.9v1.5M100 168.9v-.9h5.2v.9M101.4 168v-1.6h2.2v1.6M118.4 169.4v2.1M118.4 169.4h1.3M118.4 171.5h1.3M119.7 168.9v1.3M119.7 170.2v1.7h-23.1M119.7 170.2h2M121.7 168.9h-24v-.5h-6.7v4.1h4.7"/>
<path d="M121.8 168.2v18.6M121.8 168.2l-.1 .5h16.9M121.8 168.2h3.3M125.1 168.2v18.6M125.1 168.2l.1 .1M125.2 168.3v18.4M125.2 168.7v18M125.2 168.3v.4M138.6 168.2l-13.4 .1M138.6 168.3v18.4M138.6 161.3h4M138.7 160.9v33.2"/>
<path d="M138.7 160.9h67M142.6 161l-.1 33.1M142.6 167.1h62.5M142.6 167.5h62M142.6 160.5h63M149.7 178.4l.2 .6h-.3zM150.3 161.4l-1.5 .6M160.7 178.2l-1.1 2.8M164 160.4v-1.1l.4-.3h7.9l.3 .5 .3-.5h7.9l.4 .4v1M164 160.1h-12.6l-.6 .3M164.7 160a.36 .36 0 0 1 .5-.3 .36 .36 0 0 1-.1 .7M164.7 160l.2 .4"/>
<path d="M164.7 160.1h.1M170.9 178.6h2.2M171.2 179.5l.8 1.3M171.3 160.4a.43 .43 0 0 1 0-.7 .43 .43 0 0 1 .6 0 .43 .43 0 0 1-.1 .7M172 178.6v2.2M172.9 179.5l-.9 1.3M173.3 160.4a.43 .43 0 0 1 0-.7 .43 .43 0 0 1 .6 0 .43 .43 0 0 1-.1 .7M178.3 161.1l.3 .4 .5 .1M178.7 161.3v.3M180.1 160.4a.36 .36 0 0 1-.2-.6 .36 .36 0 0 1 .6 0 .36 .36 0 0 1-.2 .6M180.5 160.1h.1M181.2 160.1h12.5l.7 .3"/>
<path d="M202.7 169.4l4 16.3M203 169.3l4 16.3M205.6 160.4h-63v34.3h61.4M206 161.8l.2 .9M206 161.9l.1 .7M206 161.2l1 4.1zM206.7 165.2l-4 4M207 165.5l-4 4M212.7 169.4l4 16.3M213 169.3l4 16.3M214.7 167.5h58.6M215.1 167.1h58.2"/>
<path d="M215.6 160.4h69M215.6 160.5h57.7M215.7 160.9h60.6M216.7 165.2l-4 4M217 165.5l-4 4M246.9 160.4a.43 .43 0 0 1 0-.7 .43 .43 0 0 1 .6 0 .43 .43 0 0 1-.1 .7M249 161.1l-.2 .4-.6 .1M253.6 160.4a.36 .36 0 0 1-.1-.6 .36 .36 0 0 1 .5 0 .36 .36 0 0 1-.1 .6M262.5 176.8a1.12 1.12 0 0 1 1.3-.1 1.12 1.12 0 0 1 .5 1.2 1.08 1.08 0 0 1-1.5 .5 1.08 1.08 0 0 1-.3-1.6zM262.6 177.5h1.4M263.3 162.1h17.6M263.3 176.8v1.4"/>
<path d="M273.3 160.4v34.3M273.3 161.1h3M276.3 160.9v.2M276.3 161.1v32.8M278.9 162.1l.2 .6h-.3zM278.9 162.1v11.6M278.9 179v13.9M282.6 160.4l.2 .6h-.3zM282.6 160.4v13.3M282.6 179v15.7M352.9 175.9h7.3M354.8 178.7h.3l-.2 .6z"/>
<path d="M354.9 175.9v5.1M354.9 175.9l.2 .6h-.3zM358 173.6h1M358.4 173.4l.6 .2-.6 .1zM359 171.6v4.3a1.71 1.71 0 0 0-1.7 1.7 1.71 1.71 0 0 0 1.7 1.7M360.2 173.6l.6-.2v.3zM360.2 175.9a1.71 1.71 0 0 1 1.6 1.7 1.71 1.71 0 0 1-1.6 1.7h-7.3M360.2 171.6v4.3M360.2 173.6h3.5M371.4 176.6h14.3M96.2 184.3h-.5v1.6h.5M96.4 184.2v1.7"/>
<path d="M96.6 184.1v.4M96.6 184.5v1.6h25.1M96.6 184.2h-.4v1.7h.4M96.6 184.5h21.7M97.1 182.3v.8h.6M97.1 182.3h.8M97.4 181.1h.5v1.2M97.4 181.1v.4M97.4 183.3v.8h-.8M97.4 183.1v.2M97.4 183.8h-.8v.3M97.4 183.3h.5"/>
<path d="M97.7 181.5h-.6v.8M97.9 182.3v.8M97.9 181.4h-.2v1.7h.2M97.9 183.1v.1M97.9 184.5h.1M97.9 183.2v1.3M97.9 186.1h.1M97.9 183.1h21.8v1.7M97.9 183.2h21.8M118.4 183.5v2.1M118.4 183.5h1.3M118.4 185.6h1.3"/>
<path d="M119.7 184.8v1.3M119.7 184.8h2M121.7 186.4l.1 .4M121.7 186.4h16.9M121.8 186.8h3.3M125.2 186.7l-.1 .1M125.2 186.7l13.4 .1M138.6 193.7h4M138.7 194.1h3.8M142.6 194.2h61.3M142.6 187.9h61.9M142.6 187.5h62.4"/>
<path d="M142.6 194l-.1 .1M148.8 193l1.5 .7M149.6 193.9l.1 .6h-.3zM149.9 192l-1.1 7.8h24.3M150.8 194.7l.6 .2h16.6M164.9 197h2.2M165.2 197.9l.8 1.4M166 197v2.3M166.9 197.9l-.9 1.4M168 194.9h1.2M168 194.7v.2M169.2 194.9h6.8"/>
<path d="M169.2 194.7v.2M176 194.9h1.2M176 194.7v.2M177.2 194.7v.2M194.4 194.7l-.7 .2h-16.5M202.7 189.7l2 8.1M203 189.6l2 8.2M206.7 185.5l-4 4M207 185.8l-4 4M212.7 189.7l2 8.1M213 189.6l2 8.2M213.9 194.2h59.4"/>
<path d="M214.5 187.9h58.8M215 187.5h58.3M216.7 185.5l-4 4M217 185.8l-4 4M263.3 193.9l.2 .6h-.3zM263.3 192v7.8h22.4M263.3 192.9h17.6M273.3 193.9h3M273.3 194.1h3M276.3 193.9h.2M276.3 193.9v.2M276.5 193.9l-.2 .2"/>
<path d="M277.6 197h2.3M277.9 197.9l.8 1.3M278.7 197v2.2M278.8 192.3h.3l-.2 .6zM279.6 197.9l-.9 1.3M282.5 194.1h.3l-.2 .6zM284.6 194.7h-70.6M357.4 188v2.2M357.4 189.1h2.3M358.3 188.2l1.4 .9M359.7 189.1l-1.4 .8M152.7 200.2l-1.1 2.8"/>
<path d="M268.9 200.2l-1.1 2.8M4 245.2h123v47.8M4 253.7h123M4 259.4h123M52.4 245.2v47.8M83.5 253.7v5.7M104.7 253.7v5.7M216 253h200M216 248h65M216 258h65M228.6 243v15M255.2 243v15"/>
<path d="M281 243v50M296 243v30M346 243v30M361 243v30M381 253v20M392 253v20M416 243h-200v50M4 265h123M4 270.6h123M4 276.2h123M84.9 279.3h1.3M85.5 278.6v1.3"/>
<path d="M216 278h65M216 273h200M216 263h165M216 268h65M231 263v15M256 263v15M311 273v20M393.4 260.5l9-2.5v10l-9-2.5zM4 281.8h123M4 287.4h123M83.5 287.4v5.6M84.9 280.6h1.3"/>
<path d="M104.7 287.4v5.6M267.4 287.2h1.2M267.4 286h1.2M268 285.5v1.1"/>
<circle cx="131.9" cy="52.5" r=".96"/>
<circle cx="131.9" cy="52.5" r="1"/>
<circle cx="144" cy="53.2" r=".82"/>
<circle cx="144" cy="53.2" r=".84"/>
<circle cx="159" cy="45.5" r=".71"/>
<circle cx="159" cy="45.5" r=".86"/>
<circle cx="164" cy="45.5" r=".87"/>
<circle cx="164" cy="45.5" r=".71"/>
<circle cx="167.9" cy="45.5" r=".96"/>
<circle cx="167.9" cy="45.5" r=".99"/>
<circle cx="172.6" cy="45.5" r=".44"/>
<circle cx="172.6" cy="45.5" r=".85"/>
<circle cx="177.3" cy="45.5" r=".95"/>
<circle cx="177.3" cy="45.5" r=".99"/>
<circle cx="181.2" cy="45.5" r=".87"/>
<circle cx="181.2" cy="45.5" r=".71"/>
<circle cx="186.2" cy="45.5" r=".72"/>
<circle cx="186.2" cy="45.5" r=".86"/>
<circle cx="220.5" cy="44.9" r=".92"/>
<circle cx="249" cy="44.9" r=".92"/>
<circle cx="263.3" cy="44.9" r=".92"/>
<circle cx="271.9" cy="53.2" r=".81"/>
<circle cx="271.9" cy="53.2" r=".86"/>
<circle cx="131.9" cy="68.2" r="1"/>
<circle cx="131.9" cy="68.2" r=".95"/>
<circle cx="144" cy="67.5" r=".82"/>
<circle cx="144" cy="67.5" r=".86"/>
<circle cx="159" cy="75.2" r=".71"/>
<circle cx="159" cy="75.2" r=".86"/>
<circle cx="164" cy="75.2" r=".87"/>
<circle cx="164" cy="75.2" r=".71"/>
<circle cx="167.9" cy="75.2" r=".96"/>
<circle cx="167.9" cy="75.2" r=".99"/>
<circle cx="172.6" cy="75.2" r=".44"/>
<circle cx="172.6" cy="75.2" r=".85"/>
<circle cx="177.3" cy="75.2" r=".95"/>
<circle cx="177.3" cy="75.2" r=".99"/>
<circle cx="181.2" cy="75.2" r=".87"/>
<circle cx="181.2" cy="75.2" r=".71"/>
<circle cx="186.2" cy="75.2" r=".72"/>
<circle cx="186.2" cy="75.2" r=".87"/>
<circle cx="220.5" cy="75.8" r=".92"/>
<circle cx="247.2" cy="77.8" r=".74"/>
<circle cx="247.2" cy="77.8" r=".76"/>
<circle cx="263.3" cy="75.8" r=".92"/>
<circle cx="271.9" cy="67.5" r=".85"/>
<circle cx="271.9" cy="67.5" r=".81"/>
<circle cx="153.8" cy="82" r=".98"/>
<circle cx="169.6" cy="117.4" r=".29"/>
<circle cx="169.6" cy="117.4" r=".85"/>
<circle cx="169.6" cy="117.4" r=".78"/>
<circle cx="171.4" cy="118" r=".77"/>
<circle cx="171.5" cy="118" r=".74"/>
<circle cx="173.7" cy="118" r=".73"/>
<circle cx="173.7" cy="118" r=".77"/>
<circle cx="143.9" cy="123.8" r=".81"/>
<circle cx="143.9" cy="123.8" r=".87"/>
<circle cx="165.2" cy="120.8" r=".73"/>
<circle cx="165.2" cy="120.8" r=".77"/>
<circle cx="165.2" cy="120.8" r=".86"/>
<circle cx="180" cy="120.8" r=".86"/>
<circle cx="180" cy="120.8" r=".76"/>
<circle cx="180" cy="120.8" r=".74"/>
<circle cx="247.3" cy="120.8" r=".77"/>
<circle cx="247.3" cy="120.8" r=".86"/>
<circle cx="247.3" cy="120.8" r=".73"/>
<circle cx="253.6" cy="120.8" r=".77"/>
<circle cx="253.6" cy="120.8" r=".86"/>
<circle cx="253.6" cy="120.8" r=".74"/>
<circle cx="272" cy="123.8" r=".81"/>
<circle cx="272" cy="123.8" r=".86"/>
<circle cx="348.2" cy="134.1" r="1.43"/>
<circle cx="348.2" cy="134.1" r="1.57"/>
<circle cx="348.2" cy="127.3" r="1.57"/>
<circle cx="348.3" cy="134.1" r="1.19"/>
<circle cx="348.3" cy="127.3" r="1.44"/>
<circle cx="348.3" cy="127.3" r="1.18"/>
<circle cx="362.8" cy="134.1" r="1.43"/>
<circle cx="362.8" cy="134.1" r="1.57"/>
<circle cx="362.8" cy="134.1" r="1.19"/>
<circle cx="362.8" cy="134.1" r="1.23"/>
<circle cx="377.4" cy="134.1" r="1.57"/>
<circle cx="377.4" cy="127.3" r="1.57"/>
<circle cx="377.4" cy="127.3" r="1.19"/>
<circle cx="377.4" cy="134.1" r="1.21"/>
<circle cx="377.4" cy="127.3" r="1.21"/>
<circle cx="377.4" cy="134.1" r="1.42"/>
<circle cx="377.4" cy="134.1" r="1.19"/>
<circle cx="377.4" cy="127.3" r="1.43"/>
<circle cx="146.7" cy="173.2" r=".47"/>
<circle cx="149.7" cy="162.1" r=".97"/>
<circle cx="149.7" cy="177.5" r=".85"/>
<circle cx="160.1" cy="179.6" r=".99"/>
<circle cx="171.6" cy="160" r=".33"/>
<circle cx="173.6" cy="160" r=".35"/>
<circle cx="178.3" cy="162.1" r=".97"/>
<circle cx="178.3" cy="177.5" r=".85"/>
<circle cx="220.4" cy="162.1" r=".97"/>
<circle cx="220.5" cy="162.1" r=".93"/>
<circle cx="247.2" cy="160" r=".35"/>
<circle cx="249" cy="162.1" r=".97"/>
<circle cx="249" cy="162.1" r=".93"/>
<circle cx="263" cy="177.5" r="3"/>
<circle cx="263.3" cy="162.1" r=".97"/>
<circle cx="263.3" cy="162.1" r=".93"/>
<circle cx="269.2" cy="173.2" r=".46"/>
<circle cx="146.7" cy="181.8" r=".47"/>
<circle cx="149.7" cy="192.9" r=".96"/>
<circle cx="178.3" cy="192.9" r=".96"/>
<circle cx="220.5" cy="192.9" r=".93"/>
<circle cx="220.5" cy="192.9" r=".96"/>
<circle cx="249" cy="192.9" r=".93"/>
<circle cx="249" cy="192.9" r=".96"/>
<circle cx="263.3" cy="192.9" r=".93"/>
<circle cx="263.3" cy="192.9" r=".96"/>
<circle cx="269.2" cy="181.8" r=".46"/>
<circle cx="152.2" cy="201.6" r=".98"/>
<circle cx="268.3" cy="201.6" r="1"/>
</g>
<path d="M412.4 262.3a2.5 2.5 0 0 0-4.1-1.1 2.5 2.5 0 0 0 1 4.2 2.5 2.5 0 0 0 3.2-2.9l-.1-.2" fill="none" stroke="#000" stroke-width=".3" stroke-dasharray="30.5 1.3 1.3 1.3" stroke-dashoffset="24.5" stroke-linecap="butt"/>
<path d="M414.8 261.5a5 5 0 0 0-8.3-2 5 5 0 0 0 2.2 8.3 5 5 0 0 0 6.2-6l-.1-.3" fill="none" stroke="#000" stroke-width=".3" stroke-dasharray="30.5 1.3 1.3 1.3" stroke-dashoffset="16.7" stroke-linecap="butt"/>
<g fill="none" stroke="#000" stroke-width=".3" stroke-dasharray="6.3 1.3 1.3 1.3 5.1">
<path d="M204.8 40l2 8.2M214.8 40l2 8.2M206.8 48.2l-4 4M216.8 48.2l-4 4M202.8 72.5l2 8.1M206.8 68.5l-4 4M212.8 72.5l2 8.1M216.8 68.5l-4 4M204.8 115.8l2 4M206.8 119.8l-4 4M214.8 115.8l2 4M216.8 119.8l-4 4"/>
<path d="M202.8 135.7l2 4M206.8 131.7l-4 4M212.8 135.7l2 4M216.8 131.7l-4 4M204.8 157.2l2 8.1M214.8 157.2l2 8.1M206.8 165.3l-4 4M216.8 165.3l-4 4M202.8 189.6l2 8.2M206.8 185.6l-4 4M212.8 189.6l2 8.2M216.8 185.6l-4 4"/>
</g>
<path d="M202.8 123.8l4 7.9M212.8 123.8l4 7.9" fill="none" stroke="#000" stroke-width=".3" stroke-dasharray="6.3 1.3 1.3 1.3 5.1" stroke-dashoffset="6.3"/>
<path d="M202.8 52.2l4 16.3M212.8 52.2l4 16.3M202.8 169.3l4 16.3M212.8 169.3l4 16.3" fill="none" stroke="#000" stroke-width=".3" stroke-dasharray="6.3 1.3 1.3 1.3 5.1" stroke-dashoffset="2.4"/>
<path d="M362.8 123.7v14.3" fill="none" stroke="#000" stroke-width=".3" stroke-dasharray="30.5 1.3 1.3 1.3" stroke-dashoffset="25.2"/>
<path d="M261.9 177.5h-.1M263.3 176.1v-.2M263.3 178.9v.2M264.8 177.5h.1" fill="none" stroke="#000" stroke-width=".3" stroke-dasharray="30.5 1.3 1.3 1.3"/>
<path d="M410 255.7v14.9" fill="none" stroke="#000" stroke-width=".3" stroke-dasharray="30.5 1.3 1.3 1.3" stroke-dashoffset="25"/>
<path d="M403.4 263l12.6-.1" fill="none" stroke="#000" stroke-width=".3" stroke-dasharray="30.5 1.3 1.3 1.3" stroke-dashoffset="26.1"/>
<path d="M216 248v5" fill="none" stroke="#000" stroke-width=".3" stroke-dasharray="30.5 1.3 1.3 1.3" stroke-dashoffset="29.9"/>
<path d="M143.6 45.5v29.7M172.6 45.5v29.7M243.3 45.5v29.7M272.3 45.5v29.7" fill="none" stroke="#f00" stroke-width=".3" stroke-dasharray="30.5 1.3 1.3 1.3" stroke-dashoffset="17.5"/>
<g fill="#000">
<path d="M345.2 134.4l.6 .2-.6 .1z"/>
<path d="M146.6 34.3l.6-.2v.3zM198 34.1l.6 .2-.6 .1z"/>
<path d="M159 37.3l.6-.2v.4zM185.6 37.1l.6 .2-.6 .2z"/>
<path d="M242.7 29.8l.6 .1-.6 .2zM172.6 29.9l.6-.1v.3z"/>
<path d="M275.9 37.1l.6 .2-.6 .2zM272.3 37.3l.6-.2v.4zM362.2 139.5l.6 .2-.6 .1zM345.8 139.7l.6-.2v.3zM275.9 156.3l.6 .2-.6 .1zM263.3 156.5l.6-.2v.3z"/>
<path d="M193.4 45.5l.1 .6h-.2zM193.3 74.6h.2l-.1 .6zM383.9 114.8l.1 .6h-.3zM383.7 136h.3l-.1 .6zM282.6 160.4l.2 .6h-.3zM282.5 194.1h.3l-.2 .6zM278.9 162.1l.2 .6h-.3zM278.8 192.3h.3l-.2 .6z"/>
<path d="M121.7 111.3l.6-.2v.3zM275.9 111.1l.6 .2-.6 .1zM164 40.6l.6-.2v.3zM180.6 40.4l.6 .2-.6 .1zM186.2 76.1l-.2 .6h.3zM172.6 76.1l-.2 .6h.4zM121.7 29.9l.6-.1v.3zM172 29.8l.6 .1-.6 .2zM121.7 40.6l.6-.2v.3zM143 40.4l.6 .2-.6 .1zM362.8 139.7l.6-.2v.3zM379.4 139.5l.6 .2-.6 .1zM121.7 156.5l.6-.2v.3zM149.1 156.3l.6 .2-.6 .1zM149.7 156.5l.6-.2v.3zM177.7 156.3l.6 .2-.6 .1zM149.7 178.4l-.1 .6h.3zM149.6 193.9l-.2 .6h.3zM263.3 193.9l-.1 .6h.3z"/>
<path d="M379.7 110.7l.6 .1-.6 .2zM345.4 110.8l.6-.1v.3z"/>
<path d="M178.3 156.5l.6-.2v.3zM248.4 156.3l.6 .2-.6 .1z"/>
<path d="M249 156.5l.6-.2v.3zM262.7 156.3l.6 .2-.6 .1z"/>
<path d="M354.9 175.9l.2 .6h-.3zM354.8 178.7h.3l-.2 .6z"/>
<path d="M360.2 173.6l.6-.2v.3zM358.4 173.4l.6 .2-.6 .1z"/>
</g>
<g font-size="6.3">
<text x="282.1" y="250.3">名称</text>
<text x="347.1" y="250.3">图号</text>
<text x="282.1" y="260.3">材质</text>
<text x="347.1" y="260.3">质量</text>
<text x="383.3" y="262.1">视</text>
<text x="383.3" y="269.9">图</text>
<text x="282.1" y="270.3">版次</text>
<text x="347.1" y="270.3">比例</text>
</g>
<g font-size="4.2">
<text x="4.8" y="237.6">注意：1.行走平行度（正面+侧面），450行程内，≤±0.03mm，1000行程内，≤±0.05mm。</text>
<text x="12.2" y="243.3">2.本体形变，450行程内，≤±0.03mm，1000行程内，≤±0.05mm。</text>
<text x="18.6" y="251.3">型号/规格</text>
<text x="68.5" y="251.3">GTH12-1100-BC-M40-C4</text>
<text x="299.8" y="249.5">GTH12-1100-BC-M40-C4</text>
<text x="14.4" y="258.3">螺杆型号/规格</text>
<text x="19.7" y="263.9">有效行程</text>
<text x="63.7" y="258.3">1605</text>
<text x="85.5" y="263.9">1100</text>
<text x="89.9" y="258.3">1610</text>
<text x="111.7" y="258.3">1620</text>
<text x="19.7" y="269.5">精度等级</text>
<text x="87.6" y="269.5">C7</text>
<text x="259" y="267">2022/9/23</text>
<text x="19.7" y="275.2">马达容量</text>
<text x="74.9" y="275.2">400W（无刹车）</text>
<text x="15.5" y="280.8">重复定位精度</text>
<text x="86.7" y="280.8">0.02</text>
<text x="9.1" y="286.4">感应开关方式及数量</text>
<text x="72.7" y="286.4">外挂型三只（C4）</text>
<text x="15.5" y="292">建议最快速度</text>
<text x="60.5" y="292">250MM/S</text>
<text x="86.7" y="292">500MM/S</text>
<text x="107.4" y="292">1000MM/S</text>
</g>
<g font-size="4.1">
<text x="267.1" y="179">I</text>
<text x="377.6" y="175.4">I</text>
<text x="371.4" y="180.6">2 : 3.5</text>
</g>
<g font-size="3.5">
<text x="131.7" y="31.2">178 滑台原始位置</text>
<text x="174.8" y="35.5">182</text>
<text x="208.6" y="31.2">1100 有效行程</text>
<text x="81.5" y="41.8">76.50 滑台极限位置 1</text>
<text x="175.7" y="41.8">60</text>
<text x="175.7" y="38.6">95</text>
<text x="279.2" y="38.6">14.50 滑台极限位置 1</text>
<text x="194.7" y="62.7" transform="rotate(-90 194.7 62.7)">104</text>
<text x="145" y="83.3">2 x</text>
<text x="155.5" y="83.3">6 H7</text>
<text x="168.7" y="83.3">8</text>
<text x="187.8" y="83.3">8 x M6 贯穿</text>
<text x="196.6" y="112.5">1394</text>
<text x="360.3" y="112.1">122</text>
<text x="385.1" y="127.1" transform="rotate(-90 385.1 127.1)">76</text>
<text x="333.5" y="134">基准面</text>
<text x="349.9" y="140.9">59.50</text>
<text x="370.1" y="140.9">60</text>
<text x="134.5" y="157.7">98</text>
<text x="161.7" y="157.7">100</text>
<text x="217.9" y="157.7">1100</text>
<text x="255.4" y="157.7">50</text>
<text x="267.8" y="157.7">46</text>
<text x="280.2" y="179" transform="rotate(-90 280.2 179)">108</text>
<text x="283.9" y="179" transform="rotate(-90 283.9 179)">120</text>
<text x="363.7" y="174.8">2</text>
<text x="151.3" y="180.9">2 x</text>
<text x="161.8" y="180.9">6 H7</text>
<text x="175" y="180.9">6</text>
<text x="352.7" y="191.6" transform="rotate(-90 352.7 191.6)">+0.012</text>
<text x="356.2" y="189.8" transform="rotate(-90 356.2 189.8)">0</text>
<text x="359.7" y="187.3" transform="rotate(-90 359.7 187.3)">6</text>
<text x="356.2" y="195.1" transform="rotate(-90 356.2 195.1)">6</text>
<text x="150.5" y="199.3">24 x M8</text>
<text x="153.8" y="202.8">6.5 贯穿</text>
<text x="168.8" y="199.3">16</text>
<text x="264.9" y="199.3">4 x M8</text>
<text x="270" y="202.8">6.5 贯穿</text>
<text x="281.5" y="199.3">16</text>
<text x="221.4" y="246.8">1</text>
<text x="221.4" y="251.8">2</text>
<text x="218.8" y="256.8">序号</text>
<text x="232.2" y="256.8">修 订 版 次</text>
<text x="257.5" y="256.8">设计变更编号</text>
<text x="228.2" y="261.8">设</text>
<text x="240.1" y="261.8">计</text>
<text x="252" y="261.8">变</text>
<text x="263.9" y="261.8">更</text>
<text x="219.1" y="266.7">设 计</text>
<text x="366.6" y="269.3">1:3.5</text>
<text x="219.1" y="271.7">校 核</text>
<text x="219.1" y="276.7">批 准</text>
<text x="222.9" y="282.7">技术要求：</text>
<text x="231.8" y="287.3">1、未标注公差全部 0.1</text>
<text x="231.7" y="291.8">2、未标注倒角全部C0.3</text>
</g>
</svg>
